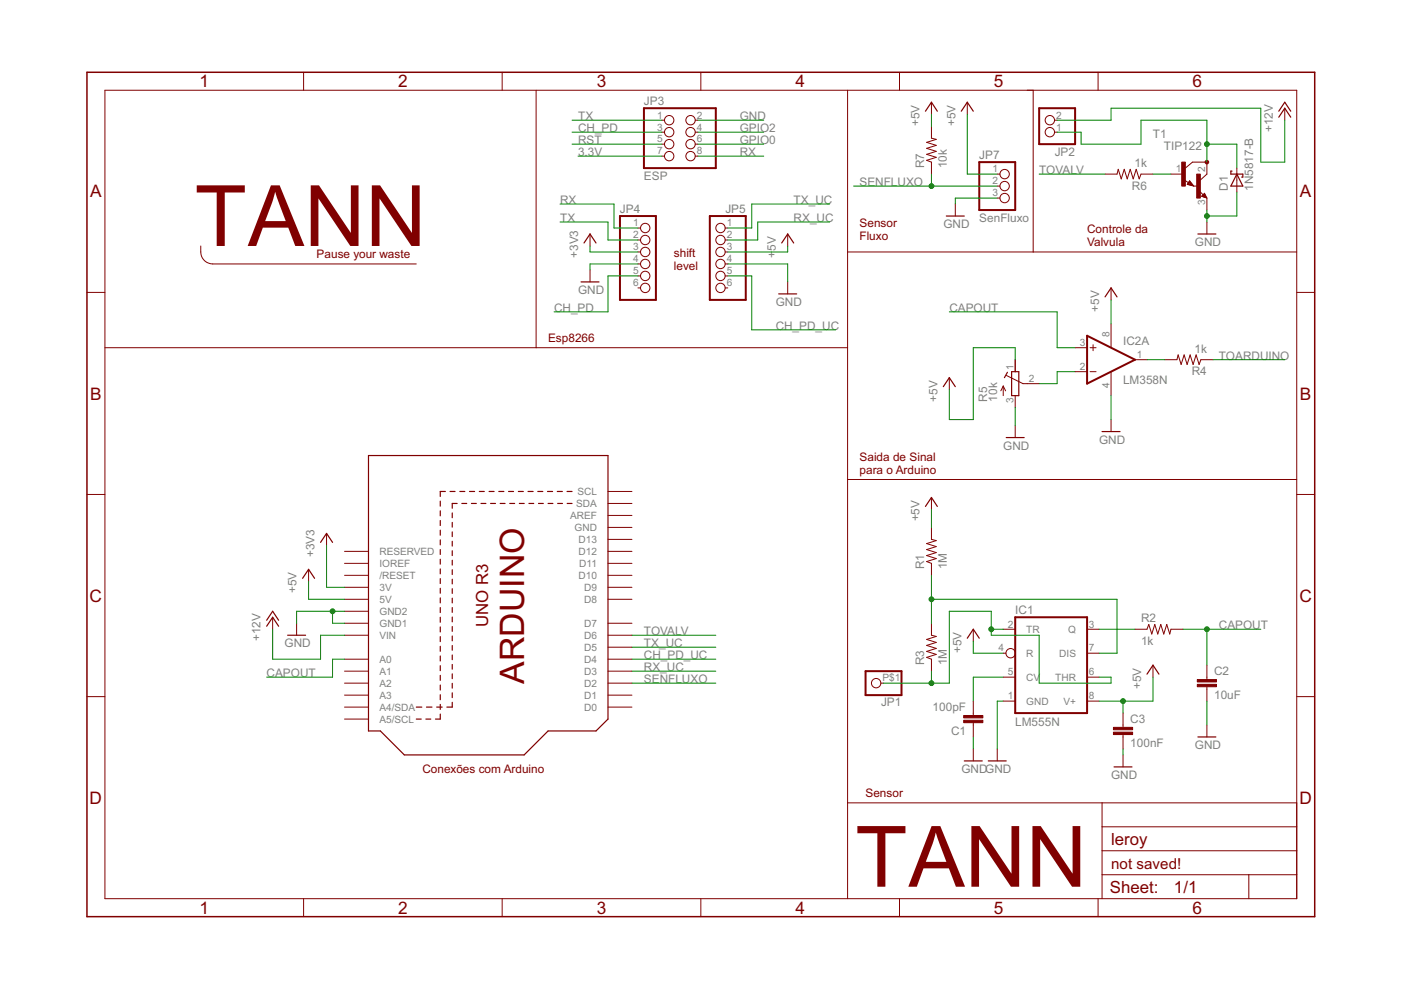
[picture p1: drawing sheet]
<svg xmlns="http://www.w3.org/2000/svg" width="297mm" height="210mm" viewBox="0 0 297 210" stroke-linecap="round" stroke-linejoin="round" font-family="sans-serif">
<g fill="none" stroke="#800000" stroke-width=".21">
<path d="M22.2 19.1h252.7v171.4h-252.7zM64.4 15.3v3.8M106.5 15.3v3.8M113.7 19.1v54.6M148.6 15.3v3.8M179.7 19.1v171.4M190.7 15.3v3.8M219.1 19.1v34.3M232.8 15.3v3.8M140.3 28h.6M140.3 25.5h.6M140.3 30.6h.6"/>
<path d="M140.3 33.1h.6M147.4 28h.6M147.4 25.5h.6M147.4 30.6h.6M147.4 33.1h.6M197.5 21.7v2.5M197.5 26.8v2.5l1 .2-2 .7 2 .6-2 .7 2 .6-2 .6 2 .7-2 .6 1 .4v2.5M205.1 21.7v2.5M211.4 39.5h.6M211.4 36.9h.6M223.6 28h.5M223.6 25.5h.5"/>
<path d="M234.3 36.9h2.5l.3-1 .6 2 .7-2 .6 2 .6-2 .7 2 .6-2 .6 2 .4-1h2.6M248.3 36.9h2.5M251 38.1l1 .7M251.3 35.6l1.5-1.2h3.1v2.5l-1.4 1.3M251.9 38.9l.3-.3 .6 .7-1-.2 .4-.7 .8 .9M252.2 38.3l.9 1.2-1.4-.4zM253.1 39.5h.6M262.2 35.6v5.1M272.4 22.9v2.6M42.6 52.2a3.1 3.1 0 0 0 1.2 3.4l1.3 .4h43.2M125.1 49.6v2.6M125.1 57.2v2.6"/>
<path d="M135.3 53.4h.5M135.3 56h.5M135.3 48.3h.5M135.3 50.9h.5M135.3 58.5h.5M153.7 53.4h.6M153.7 56h.6M153.7 48.3h.6M153.7 50.9h.6M153.7 58.5h.6M167 49.6v2.6M167 59.8v2.5"/>
<path d="M179.7 53.4h95.2M202.5 43.3v2.5M211.4 42h.6M254.3 40.5l.8 .8M255.4 41l.5 1-1.1-.4zM255.4 41.2l.2 .7-.7-.3 .5-.5 .4 .8M255.9 42v2.5M255.9 47.1v2.5M18.4 62h3.8M22.2 73.7h157.5M135.3 61h.5M153.7 61h.6"/>
<path d="M213.4 79.6l3.5 1.7h3.4M215.2 76.3v2.5M227.9 73.7h2.6M227.9 78.8h2.6M231.1 73.7h1.3M231.1 78.8h1.3M231.8 73.1v1.3M235.6 61v2.6M235.6 68.7v5M235.6 78.8v5.1M240.6 76.3h2.6M247 76.3h2.5l.3-1.1 .6 2.1 .7-2.1 .6 2.1 .6-2.1 .7 2.1 .6-2.1 .6 2.1 .4-1h2.6"/>
<path d="M274.9 62h3.8M201.3 80.1v2.5M212.7 81.9v2M212.7 81.9l-.5 1M212.7 81.9l.5 1M215.2 83.9v2.5M215.2 90.2v2.6M235.6 89v2.5M18.4 104.8h3.8M69.2 113.1v2.5M73 119.4h5.1M73 116.9h5.1"/>
<path d="M128.9 119.4h5.1M128.9 116.9h5.1M128.9 114.4h5.1M128.9 111.8h5.1M128.9 109.3h5.1M128.9 104.2h5.1M128.9 106.7h5.1M179.7 101.7h95.2M197.5 111.8v2.6l1 .2-2 .7 2 .6-2 .6 2 .7-2 .6 2 .6-2 .7 1 .3v2.6M197.5 105.5v2.5M274.9 104.8h3.8M57.8 130.9v2.5"/>
<path d="M62.9 132.1v2.6M65.4 120.7v2.6M73 139.8h5.1M73 134.7h5.1M73 132.1h5.1M73 127.1h5.1M73 124.5h5.1M73 122h5.1M73 129.6h5.1M128.9 139.8h5.1M128.9 137.2h5.1M128.9 134.7h5.1"/>
<path d="M128.9 132.1h5.1M128.9 127.1h5.1M128.9 124.5h5.1M128.9 122h5.1M197.5 132.1v2.6l1 .2-2 .7 2 .6-2 .6 2 .7-2 .6 2 .6-2 .7 1 .4v2.5M206.4 133.4v2.6M212.7 133.4h2.5M212.7 138.5h.6M230.5 133.4h2.5M230.5 138.5h2.5M240.6 133.4h2.6l.4-1 .6 2 .6-2 .7 2 .6-2 .6 2 .7-2 .6 2 .3-1h2.5M18.4 147.7h3.8"/>
<path d="M73 149.9h5.1M73 147.4h5.1M73 144.8h5.1M73 142.3h5.1M73 152.5h5.1M128.9 149.9h5.1M128.9 147.4h5.1M128.9 144.8h5.1M128.9 142.3h5.1M186.8 144.8h.5M206.4 148.7v3M206.4 153.2v3.1"/>
<path d="M206.4 158.8v2.5M211.4 158.8v2.5M212.7 143.6h2.5M212.7 148.7h2.5M230.5 143.6h2.5M230.5 148.7h2.5M238.1 151.2v3M238.1 155.7v3.1M244.5 141v2.6M255.9 141v3.1M255.9 145.6v3.1M255.9 153.7v2.6"/>
<path d="M274.9 147.7h3.8M179.7 170.2h95.2M233.7 170.2v20.3M233.7 175.3h41.2M238.1 160.1v2.5M64.4 190.5v3.9M106.5 190.5v3.9M148.6 190.5v3.9M190.7 190.5v3.9M232.8 190.5v3.9M233.7 185.5h41.2M233.7 180.4h41.2"/>
<path d="M264.8 185.5v5"/>
<circle cx="141.9" cy="25.5" r=".99"/>
<circle cx="141.9" cy="33.1" r=".99"/>
<circle cx="141.9" cy="28" r=".99"/>
<circle cx="141.9" cy="30.6" r=".99"/>
<circle cx="146.4" cy="28" r=".99"/>
<circle cx="146.4" cy="25.5" r=".99"/>
<circle cx="146.4" cy="30.6" r=".99"/>
<circle cx="146.4" cy="33.1" r=".99"/>
<circle cx="213" cy="36.9" r=".99"/>
<circle cx="213" cy="39.5" r=".99"/>
<circle cx="222.6" cy="28" r=".99"/>
<circle cx="222.6" cy="25.5" r=".99"/>
<circle cx="136.8" cy="50.9" r=".99"/>
<circle cx="136.8" cy="58.5" r=".99"/>
<circle cx="136.8" cy="53.4" r=".99"/>
<circle cx="136.8" cy="56" r=".99"/>
<circle cx="136.8" cy="48.3" r=".99"/>
<circle cx="152.8" cy="56" r=".99"/>
<circle cx="152.8" cy="53.4" r=".99"/>
<circle cx="152.8" cy="58.5" r=".99"/>
<circle cx="152.8" cy="48.3" r=".99"/>
<circle cx="152.8" cy="50.9" r=".99"/>
<circle cx="213" cy="42" r=".99"/>
<circle cx="136.8" cy="61" r=".99"/>
<circle cx="152.8" cy="61" r=".99"/>
<circle cx="214.3" cy="138.5" r=".99"/>
<circle cx="185.8" cy="144.8" r=".99"/>
</g>
<path d="M18.4 15.3h260.3v179.1h-260.3z" fill="none" stroke="#800000" stroke-width=".32"/>
<path d="M136.5 22.9h15.3v12.7h-15.3zM207.6 34.4h7.6v10.1h-7.6zM220.3 22.9h7.6v7.7h-7.6zM131.4 45.8h7.7v17.8h-7.7zM150.5 45.8h7.6v17.8h-7.6zM230.5 71.2l10.1 5.1-10.1 5zM215.2 130.9h15.3v20.3h-15.3zM183.5 142.3h7.6v5.1h-7.6z" fill="none" stroke="#800000" stroke-width=".42"/>
<g fill="none" stroke="#800000" stroke-width=".25">
<path d="M196.2 23.6l1.3-1.9 1.2 1.9M203.8 23.6l1.3-1.9 1.3 1.9M252.2 38.8v-.1l.5 .5-.8-.3M261.2 36.3h-.2v.6h2.5v.6h-.3M262.2 36.9l1.3 2.6h-2.5zM271.1 24.8l1.3-1.9 1.3 1.9M271.1 23.6l1.3-1.9 1.3 1.9M123.2 59.8h3.8M123.8 51.5l1.3-1.9 1.3 1.9M165.7 51.5l1.3-1.9 1.3 1.9M200.6 45.8h3.8M254 49.6h3.8"/>
<path d="M255.4 41.2l-.4 .4 .5 .1-.3-.2M165.1 62.3h3.8M213.6 78.9l-.6 1.2M214.5 78.8h1.5v5.1h-1.5zM234.3 62.9l1.3-1.9 1.2 1.9M78.1 96.6h50.8v55.9l-2.5 2.5h-10.2l-5.1 5.1h-25.4l-5.1-5.1h-2.5zM200 82l1.3-1.9 1.2 1.9M213.3 92.8h3.8M233.7 91.5h3.8M68 115l1.2-1.9 1.3 1.9M93.3 106.3v1M93.3 108.3v1.1"/>
<path d="M93.3 110.4v1M93.3 112.4v1.1M93.3 114.5v1M93.3 116.5v1.1M93.3 118.6v1M94.4 104.2h-1.1v1.1M95.4 104.2h1.1M95.9 108.8v1M95.9 110.8v1M95.9 112.8v1M95.9 114.8v1M95.9 116.8v1"/>
<path d="M95.9 118.8v1M96.9 106.7h-1v1.1M97.5 104.2h1.1M97.9 106.7h1.1M99.5 104.2h1.1M99.9 106.7h1.1M101.6 104.2h1.1M102 106.7h1M103.7 104.2h1.1M104 106.7h1.1M105.7 104.2h1.1M106 106.7h1.1"/>
<path d="M107.8 104.2h1.1M108.1 106.7h1M109.9 104.2h1.1M110.1 106.7h1M112 104.2h1M112.1 106.7h1.1M114 104.2h1.1M114.2 106.7h1M116.1 104.2h1.1M116.2 106.7h1M118.2 104.2h1M118.2 106.7h1.1"/>
<path d="M120.2 104.2h1.1M120.2 106.7h1.1M196.2 107.4l1.3-1.9 1.2 1.9M56.5 132.8l1.3-1.9 1.3 1.9M56.5 131.5l1.3-1.9 1.3 1.9M61 134.7h3.8M64.2 122.6l1.2-1.9 1.3 1.9M93.3 120.6v1.1M93.3 122.7v1M93.3 124.7v1.1M93.3 126.8v1M93.3 128.8v1.1"/>
<path d="M93.3 130.9v1M93.3 132.9v1.1M93.3 135v1M93.3 137v1.1M93.3 139.1v1M95.9 120.8v1M95.9 122.8v1M95.9 124.8v1M95.9 126.8v1M95.9 128.8v1M95.9 130.8v1M95.9 132.8v1.1"/>
<path d="M95.9 134.9v1M95.9 136.9v1M95.9 138.9v1M205.1 135.3l1.3-1.9 1.2 1.9M88.3 152.5h1M88.3 149.9h1.1M90.3 152.5h1M90.4 149.9h1.2M92.6 149.9h1.1M93.3 141.1v1.1M93.3 143.2v1.1M93.3 145.2v1.1"/>
<path d="M93.3 147.3v1.1M93.3 149.4v1M93.3 151.4v1.1h-1M95.9 140.9v1M95.9 142.9v1M95.9 144.9v1M95.9 146.9v1M95.9 148.9v1h-1.2M243.2 142.9l1.3-1.9 1.2 1.9M254 156.3h3.8M204.4 161.3h3.9M209.5 161.3h3.8"/>
<path d="M236.2 162.6h3.8"/>
</g>
<g fill="#800000" stroke="#800000" stroke-width=".21">
<path d="M204.3 151.7h4.1v.5h-4.1z"/>
<path d="M204.3 152.7h4.1v.5h-4.1z"/>
<path d="M253.9 145.1h4v.5h-4z"/>
<path d="M253.9 144.1h4v.5h-4z"/>
<path d="M236.1 155.2h4v.5h-4z"/>
<path d="M236.1 154.2h4v.5h-4z"/>
<path d="M250.5 34.4h.8v5.1h-.8z"/>
<path d="M253.7 36.9h.8v5.1h-.8z"/>
</g>
<circle cx="255.9" cy="34.4" r=".38" fill="#800000" stroke="#800000" stroke-width=".21"/>
<g fill="none" stroke="#008000" stroke-width=".21">
<path d="M121.3 25.5h19M121.3 30.6h19M121.3 28h19M122.6 33.1h17.7M148 25.5h13.9M148 30.6h13.9M148 28h13.9M148 33.1h13.9M181 39.5h30.4M197.5 24.2v2.6M197.5 36.9v2.6M205.1 24.2v12.7h6.3"/>
<path d="M220.3 36.9h14M224.1 28h5.1v2.6h12.7v-5.1h14v8.9M224.1 25.5h11.5v-2.6h31.7v11.5h5.1v-8.9M244.5 36.9h3.8M255.9 30.6h6.3v5M118.7 47.1h10.2v3.8h6.4M118.7 43.3h11.5v5h5.1M125.1 52.2v1.2h10.2M135.3 58.5h-6.4v7.6h-11.4M135.3 56h-10.2v1.2M154.3 56h12.7v3.8M154.3 58.5h5.1v11.4h17.8"/>
<path d="M167 52.2v1.2h-12.7M175.9 47.1h-15.2v3.8h-6.4M175.9 43.3h-16.5v5h-5.1M211.4 42h-8.9v1.3M255.9 44.5v2.6M262.2 40.7v5.1h-6.3M201.3 66.1h22.8v7.6h3.8M215.2 76.3v-2.6h-8.8v15.3h-5.1v-6.4M227.9 78.8h-3.8v2.5h-3.8M235.6 63.6v5.1M243.2 76.3h3.8M257.2 76.3h15.2"/>
<path d="M215.2 86.4v3.8M235.6 83.9v5.1M69.2 115.6v8.9h3.8M197.5 108v3.8M57.8 133.4v6.4h10.2v-5.1h5M65.4 123.3v3.8h7.6M70.5 129.6v2.5h2.5M73 139.8h-2.5v3.8h-14M73 129.6h-10.1v2.5M134 139.8h17.8M134 134.7h17.8M134 137.2h17.8"/>
<path d="M197.5 122v10.1M197.5 127.1h39.3v11.4h-3.8M206.4 136v2.5h6.3M210.2 133.4h2.5M233 133.4h7.6M250.8 133.4h16.5M255.9 133.4v7.6M134 144.8h17.8M134 142.3h17.8M197.5 142.3v2.5M206.4 156.3v2.5M212.7 143.6h-6.3v5.1"/>
<path d="M212.7 148.7h-1.3v10.1M233 143.6h2.6v1.2h-15.3v-10.1h-10.1v-5.1h-8.9v15.2h-14M238.1 148.7v2.5M238.1 158.8v1.3M244.5 143.6v5.1h-11.5M255.9 148.7v5"/>
</g>
<g fill="#008000" stroke="#008000" stroke-width=".21">
<circle cx="255.9" cy="133.4" r=".51"/>
<circle cx="238.1" cy="148.7" r=".51"/>
<circle cx="70.5" cy="129.6" r=".51"/>
<circle cx="255.9" cy="45.8" r=".51"/>
<circle cx="210.2" cy="133.4" r=".51"/>
<circle cx="197.5" cy="144.8" r=".51"/>
<circle cx="197.5" cy="127.1" r=".51"/>
<circle cx="255.9" cy="30.6" r=".51"/>
<circle cx="197.5" cy="39.5" r=".51"/>
</g>
<g font-size="20.1" fill="#800000">
<text x="41.3" y="52.2">TANN</text>
<text x="181.4" y="188">TANN</text>
</g>
<text font-size="8" fill="#800000" x="111.1" y="144.9" transform="rotate(-90 111.1 144.9)">ARDUINO</text>
<g font-size="4.1" fill="#800000">
<text x="42.3" y="18.5">1</text>
<text x="84.4" y="18.5">2</text>
<text x="126.5" y="18.5">3</text>
<text x="168.6" y="18.5">4</text>
<text x="210.7" y="18.5">5</text>
<text x="252.9" y="18.5">6</text>
<text x="19.1" y="41.9">A</text>
<text x="275.6" y="41.9">A</text>
<text x="19.1" y="84.7">B</text>
<text x="275.6" y="84.7">B</text>
<text x="19" y="127.6">C</text>
<text x="275.5" y="127.6">C</text>
<text x="19" y="170.4">D</text>
<text x="275.5" y="170.4">D</text>
<text x="42.3" y="193.7">1</text>
<text x="84.4" y="193.7">2</text>
<text x="126.5" y="193.7">3</text>
<text x="168.6" y="193.7">4</text>
<text x="210.7" y="193.7">5</text>
<text x="252.9" y="193.7">6</text>
</g>
<g font-size="4" fill="#800000">
<text x="103.5" y="132.9" transform="rotate(-90 103.5 132.9)">UNO R3</text>
<text x="235.6" y="179.1">leroy</text>
<text x="235.3" y="189.4">Sheet:</text>
<text x="248.9" y="189.3">1/1</text>
</g>
<text font-size="3.6" fill="#800000" x="235.6" y="184.2">not saved!</text>
<g font-size="2.8" fill="#808080">
<text x="136.5" y="22.3">JP3</text>
<text x="122.6" y="25.5">TX</text>
<text x="122.6" y="28">CH_PD</text>
<text x="156.8" y="25.5">GND</text>
<text x="156.8" y="28">GPIO2</text>
<text x="194.9" y="26.8" transform="rotate(-90 194.9 26.8)">+5V</text>
<text x="202.6" y="26.8" transform="rotate(-90 202.6 26.8)">+5V</text>
<text x="244.5" y="29.3">T1</text>
<text x="269.9" y="28" transform="rotate(-90 269.9 28)">+12V</text>
<text x="122.6" y="33.1">3.3V</text>
<text x="122.6" y="30.6">RST</text>
<text x="156.8" y="30.6">GPIO0</text>
<text x="156.8" y="33.1">RX</text>
<text x="196" y="35.6" transform="rotate(-90 196 35.6)">R7</text>
<text x="200.8" y="35.6" transform="rotate(-90 200.8 35.6)">10k</text>
<text x="207.6" y="33.7">JP7</text>
<text x="223.6" y="33">JP2</text>
<text x="240.5" y="35.4">1k</text>
<text x="246.7" y="31.8">TIP122</text>
<text x="136.5" y="38.2">ESP</text>
<text x="182.2" y="39.5">SENFLUXO</text>
<text x="220.3" y="36.9">TOVALV</text>
<text x="240" y="40.2">R6</text>
<text x="260.3" y="40.5" transform="rotate(-90 260.3 40.5)">D1</text>
<text x="265.7" y="40.5" transform="rotate(-90 265.7 40.5)">1N5817-B</text>
<text x="118.7" y="47.1">TX</text>
<text x="118.7" y="43.3">RX</text>
<text x="131.4" y="45.2">JP4</text>
<text x="153.8" y="45.2">JP5</text>
<text x="168.3" y="43.3">TX_UC</text>
<text x="168.3" y="47.1">RX_UC</text>
<text x="207.6" y="47.1">SenFluxo</text>
<text x="164.5" y="53.2" transform="rotate(-90 164.5 53.2)">5V</text>
<text x="200" y="48.3">GND</text>
<text x="253.3" y="52.1">GND</text>
<text x="122.6" y="54.7" transform="rotate(-90 122.6 54.7)">+3V3</text>
<text x="164.5" y="54.7" transform="rotate(-90 164.5 54.7)">+</text>
<text x="122.6" y="62.3">GND</text>
<text x="164.5" y="64.8">GND</text>
<text x="117.5" y="66.1">CH_PD</text>
<text x="164.5" y="69.9">CH_PD_UC</text>
<text x="201.3" y="66.1">CAPOUT</text>
<text x="233" y="66.1" transform="rotate(-90 233 66.1)">+5V</text>
<text x="238.1" y="73.1">IC2A</text>
<text x="253.2" y="74.7">1k</text>
<text x="258.4" y="76.3">TOARDUINO</text>
<text x="238.1" y="81.4">LM358N</text>
<text x="252.7" y="79.5">R4</text>
<text x="198.7" y="85.2" transform="rotate(-90 198.7 85.2)">+5V</text>
<text x="209.3" y="85.2" transform="rotate(-90 209.3 85.2)">R5</text>
<text x="211.4" y="85.2" transform="rotate(-90 211.4 85.2)">10k</text>
<text x="212.7" y="95.3">GND</text>
<text x="233" y="94">GND</text>
<text x="194.9" y="110.6" transform="rotate(-90 194.9 110.6)">+5V</text>
<text x="66.7" y="118.2" transform="rotate(-90 66.7 118.2)">+3V3</text>
<text x="62.9" y="125.8" transform="rotate(-90 62.9 125.8)">+5V</text>
<text x="196" y="120.7" transform="rotate(-90 196 120.7)">R1</text>
<text x="200.8" y="120.7" transform="rotate(-90 200.8 120.7)">1M</text>
<text x="215.3" y="130.1">IC1</text>
<text x="241.9" y="131.9">R2</text>
<text x="55.3" y="135.9" transform="rotate(-90 55.3 135.9)">+12V</text>
<text x="60.3" y="137.2">GND</text>
<text x="136.5" y="134.7">TOVALV</text>
<text x="136.5" y="137.2">TX_UC</text>
<text x="241.9" y="136.7">1k</text>
<text x="258.4" y="133.4">CAPOUT</text>
<text x="56.5" y="143.6">CAPOUT</text>
<text x="136.5" y="142.3">RX_UC</text>
<text x="136.5" y="139.8">CH_PD_UC</text>
<text x="196" y="141" transform="rotate(-90 196 141)">R3</text>
<text x="200.8" y="141" transform="rotate(-90 200.8 141)">1M</text>
<text x="203.8" y="138.5" transform="rotate(-90 203.8 138.5)">+5V</text>
<text x="257.4" y="143.2">C2</text>
<text x="136.5" y="144.8">SENFLUXO</text>
<text x="186.8" y="149.8">JP1</text>
<text x="241.9" y="146.1" transform="rotate(-90 241.9 146.1)">+5V</text>
<text x="257.4" y="148.3">10uF</text>
<text x="197.7" y="150.8">100pF</text>
<text x="201.6" y="155.9">C1</text>
<text x="215.3" y="153.8">LM555N</text>
<text x="239.6" y="153.3">C3</text>
<text x="239.6" y="158.4">100nF</text>
<text x="253.3" y="158.8">GND</text>
<text x="203.8" y="163.9">GNDGND</text>
<text x="235.6" y="165.1">GND</text>
</g>
<g font-size="2.8" fill="#800000">
<text x="182.2" y="48.2">Sensor</text>
<text x="182.2" y="50.9">Fluxo</text>
<text x="230.5" y="49.5">Controle da</text>
<text x="230.5" y="52.1">Valvula</text>
<text x="67.1" y="54.7">Pause your waste</text>
<text x="142.9" y="54.6">shift</text>
<text x="142.9" y="57.2">level</text>
<text x="116.2" y="72.5">Esp8266</text>
<text x="182.2" y="97.7">Saida de Sinal</text>
<text x="182.2" y="100.4">para o Arduino</text>
<text x="89.5" y="163.9">Conexões com Arduino</text>
<text x="183.5" y="169">Sensor</text>
</g>
<g font-size="2.4" fill="#808080">
<text x="139.4" y="25.1">1</text>
<text x="139.4" y="27.7">3</text>
<text x="147.8" y="25.1">2</text>
<text x="147.8" y="27.7">4</text>
<text x="223.9" y="27.7">1</text>
<text x="223.9" y="25.1">2</text>
<text x="139.4" y="30.2">5</text>
<text x="139.4" y="32.7">7</text>
<text x="147.8" y="30.2">6</text>
<text x="147.8" y="32.7">8</text>
<text x="210.5" y="36.6">1</text>
<text x="210.5" y="39.1">2</text>
<text x="210.5" y="41.6">3</text>
<text x="249.3" y="36.6">1</text>
<text x="255.5" y="36.6" transform="rotate(-90 255.5 36.6)">2</text>
<text x="134.3" y="48">1</text>
<text x="154.1" y="48">1</text>
<text x="255.5" y="43.5" transform="rotate(-90 255.5 43.5)">3</text>
<text x="134.3" y="50.5">2</text>
<text x="134.3" y="53.1">3</text>
<text x="154.1" y="50.5">2</text>
<text x="154.1" y="53.1">3</text>
<text x="134.3" y="55.6">4</text>
<text x="134.3" y="58.1">5</text>
<text x="154.1" y="55.6">4</text>
<text x="154.1" y="58.1">5</text>
<text x="134.3" y="60.7">6</text>
<text x="154.1" y="60.7">6</text>
<text x="235.2" y="71.4" transform="rotate(-90 235.2 71.4)">8</text>
<text x="228.9" y="73.4">3</text>
<text x="241" y="75.9">1</text>
<text x="214.9" y="78.5" transform="rotate(-90 214.9 78.5)">1</text>
<text x="218.1" y="81">2</text>
<text x="228.9" y="78.5">2</text>
<text x="235.2" y="82.3" transform="rotate(-90 235.2 82.3)">4</text>
<text x="214.9" y="85.4" transform="rotate(-90 214.9 85.4)">3</text>
<text x="122.2" y="107.5">SDA</text>
<text x="122.4" y="105">SCL</text>
<text x="120.9" y="110">AREF</text>
<text x="121.8" y="112.6">GND</text>
<text x="80.5" y="117.7">RESERVED</text>
<text x="122.7" y="117.7">D12</text>
<text x="122.7" y="115.1">D13</text>
<text x="80.5" y="125.3">3V</text>
<text x="80.5" y="122.7">/RESET</text>
<text x="80.5" y="120.2">IOREF</text>
<text x="122.7" y="122.7">D10</text>
<text x="122.8" y="120.2">D11</text>
<text x="123.8" y="125.3">D9</text>
<text x="80.5" y="130.4">GND2</text>
<text x="80.5" y="127.8">5V</text>
<text x="123.8" y="127.8">D8</text>
<text x="80.5" y="135.4">VIN</text>
<text x="80.5" y="132.9">GND1</text>
<text x="123.8" y="138">D5</text>
<text x="123.8" y="135.4">D6</text>
<text x="123.8" y="132.9">D7</text>
<text x="213.7" y="133.1">2</text>
<text x="217.6" y="134.2">TR</text>
<text x="226.5" y="134.2">Q</text>
<text x="230.8" y="133.1">3</text>
<text x="80.5" y="143.1">A1</text>
<text x="80.5" y="140.5">A0</text>
<text x="123.8" y="143.1">D3</text>
<text x="123.8" y="140.5">D4</text>
<text x="211.7" y="138.1">4</text>
<text x="213.7" y="143.2">5</text>
<text x="217.6" y="139.2">R</text>
<text x="224.6" y="139.2">DIS</text>
<text x="230.8" y="143.2">6</text>
<text x="230.8" y="138.1">7</text>
<text x="80.5" y="148.1">A3</text>
<text x="80.5" y="145.6">A2</text>
<text x="123.8" y="148.1">D1</text>
<text x="123.8" y="145.6">D2</text>
<text x="187.1" y="144.5">P$1</text>
<text x="213.7" y="148.3">1</text>
<text x="217.6" y="144.3">CV</text>
<text x="217.6" y="149.4">GND</text>
<text x="223.7" y="144.3">THR</text>
<text x="225.5" y="149.4">V+</text>
<text x="230.8" y="148.3">8</text>
<text x="80.5" y="153.2">A5/SCL</text>
<text x="80.5" y="150.7">A4/SDA</text>
<text x="123.8" y="150.7">D0</text>
</g>
</svg>
